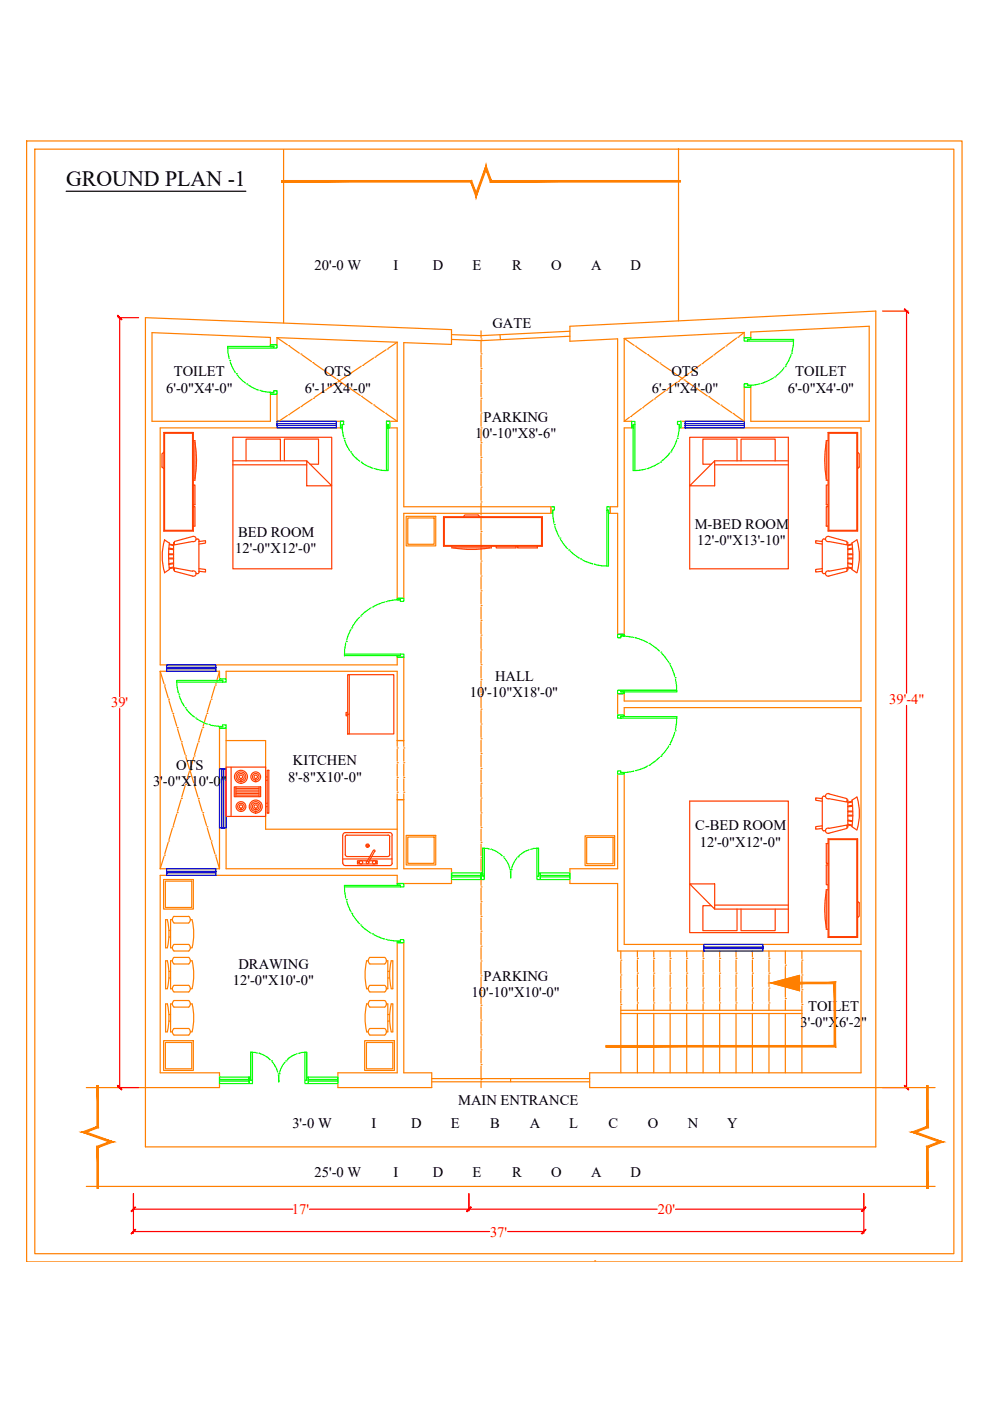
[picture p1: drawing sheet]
<svg xmlns="http://www.w3.org/2000/svg" width="210mm" height="297mm" viewBox="0 0 210 297" stroke-linecap="round" stroke-linejoin="round" font-family="sans-serif">
<!-- layer: WALL -->
<g fill="none" stroke="#ff7f00" stroke-width=".25">
<path d="M5.6 29.9h198.4v237.6h-198.4zM7.4 31.6h194.8v234.2h-194.8zM60.1 31.7v36.8M143.9 31.5v36.5M58.7 71.6v1.5h-1.4v-1.6l-25.1-1v18.8h25.1v-5.7h1.4v5.7M58.7 71.6l25.5 1M58.7 71.6l2.2 1.5M61.2 73.3h.1M61.4 73.4l2.1 1.5M63.8 75.1h.1M64 75.2l2.1 1.5M66.3 76.9h.1"/>
<path d="M66.6 77l2 1.5M68.9 78.7h.1M69.1 78.8l2.1 1.5M74 79.4l-2.1 1.4M74.3 79.2h.1M76.6 77.6l-2.1 1.4M76.9 77.5h.1M79.2 75.9l-2.1 1.4M79.5 75.7h.1M81.8 74.2l-2.1 1.4M82.1 74h.1M84.2 72.6v16.7"/>
<path d="M84.2 72.6l-1.8 1.2M95.7 71l6.3 .2M95.7 72l6.2 .2M102 78.1h.1M102 75h.1M102 71.9h.1M102 70.1v1.5M102 72.2v2.5M102 75.4v2.5M102 78.5v2.5M106 71l.1 1M120.8 71.3l-18.7 .9"/>
<path d="M120.8 70.2l-18.8 1M132.3 71.8v17.5M132.3 71.8l2.2 1.4M134.7 73.4h.1M135 73.6l2 1.4M137.3 75.2h.1M137.6 75.4l2 1.4M139.9 77h.1M140.1 77.2l2.1 1.4M142.5 78.7h.1M142.8 79l2 1.3M146.1 79.2l-2 1.4"/>
<path d="M146.3 79h.1M148.6 77.3l-2 1.5M148.9 77.1h.1M151.1 75.4l-2 1.5M151.4 75.2h.1M153.6 73.6l-2 1.5M153.9 73.4h.1M156.2 71.7l-2.1 1.5M156.4 71.5h.1M157.8 70.5v1.1h1.4v-1.2l25.1-1.2v20.1h-25.1v-7.2h-1.4v7.2M157.8 70.5l-25.5 1.3M157.8 70.5l-1.1 .8"/>
<path d="M60.9 88.1l-1.8 1.2h-.4h14.2M61.2 87.9h.1M63.6 86.4l-2.1 1.4M63.8 86.2h.1M66.2 84.6l-2.1 1.4M66.4 84.5h.1M68.8 82.8l-2.1 1.4M69 82.7h.1M71.4 81.1l-2.1 1.4M71.5 80.4h.1M71.6 80.9h.1M71.7 80.6l2.1 1.5"/>
<path d="M72.5 90.7h-38.5v50.3h50.2v-1.6h1.4v17.6h-1.4h1.4v1.2M74.1 82.3h.1M74.3 82.4l2.1 1.5M76.6 84h.1M76.9 84.2l2 1.4M79.2 85.9h.1M79.5 86l2 1.5M81.8 87.6h.1M81.9 90.7h2.3v36.1h1.4v-18h31.2v-1.4h-31.2v-34.8l10.1 .4v-3.1l-64.9-2.5v175.8h154.9v-12.6h12.6M81.9 89.3h2.3M82 87.8l2.2 1.5M102 97h.1"/>
<path d="M102 93.9h.1M102 90.7h.1M102 87.6h.1M102 84.5h.1M102 81.3h.1M102 81.6v2.5M102 84.8v2.4M102 87.9v2.5M102 91v2.6M102 94.1v2.6M102 97.3v2.5M132.3 89.3h1.6v1.4h-1.6v43.8h-1.3v-25.7h-1.6v-1.4h1.6v-35.6l-10.2 .5v-3.1l64.9-3.2v164.6h-60.7v-3.1h57.6v-25.9h-51.6v-14.3h-10.2v-3.1h10.2v-20.1h1.3v36.1h50.3v-50.2h-50.3v1.6h-1.3v-4.5h1.3v1.5h50.3v-57.9h-38.2v-1.4h13.4"/>
<path d="M133.4 88.5l-1.1 .8M133.7 88.3h.1M136 86.6l-2 1.5M136.2 86.4h.1M138.5 84.8l-2 1.4M138.7 84.6h.1M141 82.9l-2 1.5M141.3 82.7h.1M143.6 81l-2.1 1.5M143.8 80.9h.1M145 80.6h.1M145.3 80.7l2.1 1.4"/>
<path d="M147.6 82.3h.1M147.9 82.5l2.1 1.4M150.3 84.1h.1M150.5 84.3l2 1.4M152.8 85.9h.1M153.1 86.1l2.1 1.4M155.4 87.7h.1M155.7 87.8l2.1 1.5M86.1 109.5h6.3v6.2h-6.3zM86.5 109.8h5.5v5.6h-5.5zM102 119h.1M102 115.8h.1"/>
<path d="M102 112.7h.1M102 109.6h.1M102 106.4h.1M102 103.3h.1M102 100.1h.1M102 100.5v2.5M102 103.6v2.5M102 106.7v2.5M102 109.9v2.5M102 113v2.5M102 116.2v2.5M102 119.3v2.5"/>
<path d="M102 137.8h.1M102 134.7h.1M102 131.5h.1M102 128.4h.1M102 125.3h.1M102 122.1h.1M102 122.4v2.5M102 125.6v2.5M102 128.7v2.5M102 131.8v2.6M102 135v2.5M102 138.1v2.5"/>
<path d="M34 142.3v41.9M34 142.3h12.5M34 142.3l.8 2.6M34.9 145.2h.1M34.9 145.5l.8 2.5M35.7 148.3h.1M35.8 148.5l.7 2.5M36.6 151.3h.1M36.8 151.6l.7 2.4M37.6 154.3h.1M37.6 154.6l.8 2.4M38.5 157.3h.1"/>
<path d="M38.5 157.6l.8 2.4M42 157.6l-.8 2.4M42.1 157.3h.1M42.9 154.6l-.8 2.4M43 154.3h.1M43.8 151.6l-.7 2.4M43.9 151.3h.1M44.7 148.5l-.7 2.5M44.8 148.3h.1M45.6 145.5l-.8 2.5M45.6 145.2h.1M46.5 142.3v1.6h1.4v-1.6h36.3v15.9"/>
<path d="M46.5 142.3l-.7 2.6M47.9 157h8.4v18.8h27.9M84.2 158.6h.1M84.2 158.9v2.5M85.6 158.6h.1M85.6 158.9v2.5M102 159.8h.1M102 156.6h.1M102 153.5h.1M102 150.4h.1M102 147.2h.1M102 144.1h.1"/>
<path d="M102 140.9h.1M102 141.3v2.5M102 144.4v2.5M102 147.5v2.6M102 150.7v2.5M102 153.8v2.5M102 157v2.5M35.7 178.6l-.8 2.4M35.7 178.3h.1M36.5 175.6l-.7 2.4M36.6 175.3h.1M37.5 172.6l-.7 2.4"/>
<path d="M37.6 172.3h.1M38.4 169.6l-.8 2.4M38.5 169.3h.1M39.3 166.6l-.8 2.4M39.3 166.3h.1M39.3 160.3h.1M39.4 160.6l.7 2.4M40.1 163.6l-.7 2.4M40.3 163.3h.1M40.4 163.6l.7 2.4M41.1 160.6l-.7 2.4M41.2 160.3h.1"/>
<path d="M41.2 166.3h.1M41.2 166.6l.8 2.4M42.1 169.3h.1M42.1 169.6l.8 2.4M43 172.3h.1M43.1 172.6l.7 2.4M43.9 175.3h.1M44 175.6l.7 2.4M44.8 178.3h.1M44.8 178.6l.8 2.4M46.5 163h1.4M84.2 161.7h.1"/>
<path d="M84.2 164.8h.1M84.2 168h.1M84.2 168.3v1.2h1.4v-1.2M84.2 162v2.5M84.2 165.1v2.6M85.6 168h.1M85.6 164.8h.1M85.6 161.7h.1M85.6 162v2.5M85.6 165.1v2.6M86.1 177.1h6.3v6.3h-6.3zM86.5 177.5h5.5v5.5h-5.5z"/>
<path d="M102 178.6h.1M102 175.5h.1M102 172.3h.1M102 169.2h.1M102 166.1h.1M102 162.9h.1M102 160.1v2.5M102 163.2v2.5M102 166.4v2.5M102 169.5v2.5M102 172.6v2.6M102 175.8v2.5"/>
<path d="M102 178.9v2.5M124.1 177.2h6.2v6.3h-6.2zM124.4 177.5h5.6v5.6h-5.6zM34 184.2h12.5M34.7 186.5h6.3v6.2h-6.3zM34.8 181.6l-.8 2.6M34.9 181.3h.1M35.1 186.8h5.6v5.6h-5.6zM35.5 195a12.8 12.8 0 0 1 0 5.9M35.5 195h-.4v6h.4M35.8 198.7h.4M35.8 197.3h.4"/>
<path d="M36.5 195h-.3v6h.3M36.9 194.3h3.1M36.9 195.7h3.1M36.9 194.3a.87 .87 0 0 0 0 1.4M40 194.3a.87 .87 0 0 1 0 1.4M40.4 195h.3a12.8 12.8 0 0 1 0 5.9l-.3 .1M45.6 181.3h.1M45.8 181.6l.7 2.6M46.5 184.2v-29.8h1.4v29.8h36.3v-14.7h1.4v14.7h10.1v3.1h-11.5v-1.7h-50.2v41.9h12.5v3.1h-28.2M84.2 199.9h1.4v27.6h5.9v3.1h-19.9v-3.1h12.6zM102 197.4h.1M102 194.3h.1"/>
<path d="M102 191.2h.1M102 188h.1M102 184.9h.1M102 181.8h.1M102 182.1v2.5M102 185.2v2.5M102 188.3v2.6M102 191.5v2.5M102 194.6v2.5M102 197.8v2.5M35.5 212.8a12.8 12.8 0 0 1 0 6M35.5 203.7a12.8 12.8 0 0 1 0 5.9"/>
<path d="M35.5 212.9h-.4v5.9h.4M35.5 203.7h-.4v5.9h.4M35.8 216.5h.4M35.8 207.3h.4M35.8 215.1h.4M35.8 206h.4M36.5 212.9h-.3v5.9h.3M36.5 203.7h-.3v5.9h.3M36.9 212.1h3.1a.87 .87 0 0 1 0 1.4h-3.1a.88 .88 0 0 1 0-1.4zM36.9 218.1h3.1a.87 .87 0 0 1 0 1.4h-3.1a.88 .88 0 0 1 0-1.4zM36.9 203h3.1a.87 .87 0 0 1 0 1.4h-3.1a.88 .88 0 0 1 0-1.4zM36.9 208.9h3.1a.87 .87 0 0 1 0 1.4h-3.1a.88 .88 0 0 1 0-1.4z"/>
<path d="M36.9 200.2h3.1a.87 .87 0 0 1 0 1.4h-3.1a.88 .88 0 0 1 0-1.4zM40.4 203.7h.3a12.8 12.8 0 0 1 0 5.9h-.3M40.4 212.9h.3M40.7 212.8a12.8 12.8 0 0 1 0 6h-.3M77.7 212.9h.4M77.7 218.8h.4M77.7 203.7h.4M77.7 209.6h.4M77.7 212.8a12.8 12.8 0 0 0 0 6M77.7 203.7a12.8 12.8 0 0 0 0 5.9M78.4 212.1h3.1M78.4 213.5h3.1"/>
<path d="M78.4 218.1h3.1M78.4 219.5h3.1M78.4 203h3.1M78.4 204.4h3.1M78.4 208.9h3.1M78.4 210.3h3.1M78.4 212.1a.87 .87 0 0 0 0 1.4M78.4 218.1a.87 .87 0 0 0 0 1.4M78.4 203a.87 .87 0 0 0 0 1.4M78.4 208.9a.87 .87 0 0 0 0 1.4M81.6 212.1a.87 .87 0 0 1 0 1.4M81.6 218.1a.87 .87 0 0 1 0 1.4"/>
<path d="M81.6 203a.87 .87 0 0 1 0 1.4M81.6 208.9a.87 .87 0 0 1 0 1.4M81.9 212.9h.3v5.9h-.3M81.9 203.7h.3v5.9h-.3M82.2 215.1h.4M82.2 216.5h.4M82.2 206h.4M82.2 207.3h.4M83 212.8a12.8 12.8 0 0 0 0 6h.3v-5.9h-.4M83 203.7h.3v5.9h-.3a12.8 12.8 0 0 1 0-5.9zM102 219.4h.1M102 216.3h.1"/>
<path d="M102 213.1h.1M102 210h.1M102 206.9h.1M102 203.8h.1M102 200.6h.1M102 200.9v2.5M102 204v2.5M102 207.2v2.5M102 210.3v2.6M102 213.5v2.5M102 216.6v2.5M102 219.8v2.5"/>
<path d="M131.6 213h.1M131.6 209.8h.1M131.6 206.7h.1M131.6 203.6h.1M131.6 214.9h38.4M131.6 214.2h38.4M131.6 201.6v1.6M131.6 203.9v2.5M131.6 207v2.5M131.6 210.1v2.6M131.6 213.3v14.2M135.1 212.6h.1"/>
<path d="M135.1 209.5h.1M135.1 206.3h.1M135.1 203.2h.1M135.1 201.6v1.3M135.1 203.5v2.5M135.1 206.7v2.5M135.1 209.8v2.5M135.1 212.9v1.3M135.1 214.9v12.6M138.6 212.6h.1M138.6 209.5h.1M138.6 206.3h.1"/>
<path d="M138.6 203.2h.1M138.6 201.6v1.3M138.6 203.5v2.5M138.6 206.7v2.5M138.6 209.8v2.5M138.6 212.9v1.3M138.6 214.9v12.6M142.1 212.6h.1M142.1 209.5h.1M142.1 206.3h.1M142.1 203.2h.1M142.1 201.6v1.3"/>
<path d="M142.1 203.5v2.5M142.1 206.7v2.5M142.1 209.8v2.5M142.1 212.9v1.3M142.1 214.9v12.6M145.6 212.6h.1M145.6 209.5h.1M145.6 206.3h.1M145.6 203.2h.1M145.6 201.6v1.3M145.6 203.5v2.5M145.6 206.7v2.5"/>
<path d="M145.6 209.8v2.5M145.6 212.9v1.3M145.6 214.9v12.6M149.1 212.6h.1M149.1 209.5h.1M149.1 206.3h.1M149.1 203.2h.1M149.1 201.6v1.3M149.1 203.5v2.5M149.1 206.7v2.5M149.1 209.8v2.5M149.1 212.9v1.3"/>
<path d="M149.1 214.9v12.6M152.6 212.6h.1M152.6 209.5h.1M152.6 206.3h.1M152.6 203.2h.1M152.6 201.6v1.3M152.6 203.5v2.5M152.6 206.7v2.5M152.6 209.8v2.5M152.6 212.9v1.3M152.6 214.9v12.6M156.1 212.6h.1"/>
<path d="M156.1 209.5h.1M156.1 206.3h.1M156.1 203.2h.1M156.1 201.6v1.3M156.1 203.5v2.5M156.1 206.7v2.5M156.1 209.8v2.5M156.1 212.9v1.3M156.1 214.9v12.6M159.5 212.6h.1M159.5 209.5h.1M159.5 206.3h.1"/>
<path d="M159.5 203.2h.1M159.5 201.6v1.3M159.5 203.5v2.5M159.5 206.7v2.5M159.5 209.8v2.5M159.5 212.9v1.3M159.5 214.9v12.6M163 212.6h.1M163 209.5h.1M163 206.3h.1M163 203.2h.1M163 201.6v1.3"/>
<path d="M163 203.5v2.5M163 206.7v2.5M163 209.8v2.5M163 212.9v1.3M163 214.9v12.6M163.5 208.4l6-1.6v3.3zM166.5 211.7h.1M166.5 204.6h.1M166.5 201.6v2.7M166.5 204.9v2.7M166.5 209.3v2.1M166.5 212v2.2"/>
<path d="M166.5 214.9v12.6M170 213h.1M170 209.8h.1M170 206.7h.1M170 203.6h.1M170 201.6v1.6M170 203.9v2.5M170 207v2.5M170 210.1v2.6M170 213.3v14.2M34.7 220.6h6.3v6.3h-6.3zM35.1 221h5.6v5.6h-5.6z"/>
<path d="M77.3 220.6h6.3v6.3h-6.3zM77.7 221h5.6v5.6h-5.6zM91.5 229.4h33.5M91.5 228.7h33.5M102 228.9h.1M102 225.7h.1M102 222.6h.1M102 222.9v2.5M102 226v2.6M102 229.2v1.4M108.3 228.7v.7M18.3 251.5h180"/>
<path d="M126.1 267.3h.1"/>
</g>
<!-- layer: DIM -->
<g fill="none" stroke="#f00" stroke-width=".25">
<path d="M25 67.4h4.4M25.4 67.4v80.3M187.1 66h5.4M192.2 66v81M25.4 150.2v80.4M192.2 149.6v81M25 230.6h4.4M187.1 230.6h5.4M28.3 253.1v8.4M28.3 256.4h33.8M65.6 256.4h73.7M99.4 253.1v3.6"/>
<path d="M143.2 256.4h39.9M183.1 253.1v8.4M28.3 261.1h75.5M107.6 261.1h75.5"/>
</g>
<!-- layer: 0 -->
<g fill="#f00" stroke="#f00" stroke-width=".21">
<path d="M191.8 230.1l-.1 .1 1 .8zM191.7 230.2l1 .8-.1 .1z"/>
<path d="M191.7 65.6l.9 .8 .1-.1zM191.8 65.4l.9 .9-1-.7z"/>
<path d="M28.7 255.9l-.8 1 .9-.9zM27.8 256.8l.9-.9-.8 1z"/>
<path d="M98.9 256.8l.1 .1 .8-1zM99.8 255.9l.1 .1-.9 .9z"/>
<path d="M24.9 230.2l.9 .8-.8-.9zM24.9 230.2l.9 .8v.1z"/>
<path d="M24.9 67l.9 .8v-.1zM25 66.8l.8 .9-.9-.7z"/>
<path d="M99.8 255.9l-.8 1 .9-.9zM98.9 256.8l.9-.9-.8 1z"/>
<path d="M182.6 256.8l.2 .1 .7-1zM183.5 255.9l.1 .1-.8 .9z"/>
<path d="M28.7 260.6l-.8 1 .9-.9zM28.7 260.6l-.8 1-.1-.1z"/>
<path d="M182.6 261.5l.2 .1 .7-1zM183.5 260.6l.1 .1-.8 .9z"/>
</g>
<!-- layer: WALL -->
<g fill="#ff7f00" stroke="#ff7f00" stroke-width=".21">
<path d="M196.4 243v9h.4zM196.4 243l.4 .3v8.7zM196.4 243l.4 .3 2.2-1.2zM196.8 243.3l2.2-1.2h1zM193.3 240l5.7 2.1h1zM193.3 240h1l5.7 2.1zM193.3 240h1l2.1-1.2zM194.3 240l2.1-1.2 .4 .3zM196.4 230.2v8.6l.4 .3zM196.4 230.2h.4v8.9z"/>
<path d="M20.5 243v9h.4zM20.5 243l.4 .3v8.7zM20.5 243l.4 .3 2.2-1.2zM20.9 243.3l2.2-1.2h1zM17.3 240l5.8 2.1h1zM17.3 240h1l5.8 2.1zM17.3 240h1l2.2-1.2zM18.3 240l2.2-1.2 .4 .3zM20.5 230.2v8.6l.4 .3zM20.5 230.2h.4v8.9z"/>
<path d="M59.7 38.3v.3l40.3-.3zM59.7 38.6l40.3-.3-.2 .3zM100 38.3l-.2 .3 1.1 2.2zM99.8 38.6l1.1 2.2v1zM103.1 35.1l-2.2 5.7v1zM103.1 35.1v1l-2.2 5.7zM103.1 35.1v1l1.1 2.2zM103.1 36.1l1.1 2.2-.3 .3zM104.2 38.3l-.3 .3 40.4-.3zM103.9 38.6l40.4-.3v.3z"/>
<path d="M128.5 221.7v.3l48.3-.3zM128.5 222l48.3-.3 .4 .3zM176.8 208.6v13.1l.4 .3zM176.8 208.6l.4-.4v13.8zM169.5 208.6h7.3l.4-.4zM169.5 208.2h7.7l-7.7 .4z"/>
<path d="M163.5 208.4l6-1.6v1.6zM163.5 208.4l6 1.7v-1.7z"/>
</g>
<!-- layer: DOOR -->
<g fill="none" stroke="#0f0" stroke-width=".25">
<path d="M48.3 73.8h9.8M48.7 76.4h.1M48.8 76.7l1.1 2.3M50.1 79.2h.1M50.3 79.5l1.7 1.7M58.1 73.8h.6v-.7h-1.4v.3h.8h-9.8v1.2l.3 1.5M58.1 73.4v.4M158.5 72.3h-.7v-.7h1.4v.4h-.7h9.7v1.2l-.3 1.4M158.5 72v.3M158.5 72.3h9.7M164.3 79.9h.1M166.3 77.9l-.4 .6-1.4 1.2"/>
<path d="M166.5 77.7h.1M167.7 75.2l-1.1 2.2M167.8 74.9h.1M52.3 81.4h.1M52.5 81.6l2.3 1.1M55.1 82.8h.1M55.4 82.9l2.7 .3M57.3 83.2h.8v-.4h.6v.8h-1.4zM72.2 89.3h.7v.7h-.4v.7h-.3zM72.5 90l.1 1.2 .3 1.5M73 93h.1M73 93.3l1.1 2.2"/>
<path d="M74.3 95.8h.1M74.5 96l.4 .6 1.4 1.2M76.6 98h.1M76.8 98.2l2.3 1.1M79.3 99.4h.1M81.9 90v-.7h.7v1.4h-.3v-.7v9.8l-1.2-.1-1.5-.3M81.9 90h.4M81.9 90v9.8M134.3 90h.3M134.6 90v-.7h-.7v1.4h.4v-.7v9.8l1.1-.1 1.5-.3M134.6 90v9.8M137.2 99.4h.1"/>
<path d="M139.8 98.2l-2.3 1.1M140 98h.1M142 96l-1.7 1.8M142.2 95.8h.1M143.5 93.3l-.5 1.3-.6 .9M143.6 93h.1M143.7 89.3h.7v1.4h-.4v-.7h-.3zM144 90v1.2l-.3 1.5M157.8 81.4h.7v.3h.7v.4h-1.4zM161.1 81.4l-1.4 .3h-1.2M161.4 81.3h.1M164 80.1l-2.2 1.1"/>
<path d="M116.8 107.4h.7v.8h-.3v.6h-.4zM117.2 108.2l.2 2.7M117.5 111.2h.1M117.6 111.5l.9 2.3M118.7 114.1h.1M118.8 114.4l1.6 2M120.6 116.6h.1M120.8 116.8l2 1.5M123.1 118.5h.1M123.4 118.6l2.3 .9M126 119.6h.1M128.7 107.4h.7v1.4h-.4v-.6h-.3z"/>
<path d="M128.7 108.2v11.8M129 108.2v11.8l-2.7-.3M73 138.7h11.9M73.3 136.3l-.3 2.7h11.9M73.4 136h.1M74.4 133.4l-.9 2.3M74.6 133.1h.1M76.3 130.9l-1.6 1.9M76.5 130.6h.1M78.7 128.9l-2 1.5M79 128.7h.1M81.5 127.6l-2.3 1"/>
<path d="M81.8 127.6h.1M84.2 139h.7v-.3h.7v.7h-1.4zM84.2 126.8h1.4v.7h-.7v-.3h-.7zM84.9 127.2l-2.7 .3M131 134.5h1.3v.3h-.7v.4h-.6zM131.6 134.8l2.8 .3M134.7 135.2h.1M135 135.3l2.3 .9M137.6 136.4h.1M137.9 136.5l1.9 1.5M140.1 138.3h.1M140.3 138.5l1.5 2"/>
<path d="M37.5 144.6h9.7M37.9 147.2h.1M38 147.5l1.1 2.3M39.3 150h.1M39.5 150.3l1.2 1.3 .5 .4M41.5 152.2h.1M41.7 152.4l2.3 1.1M44.3 153.6h.1M44.6 153.7l2.6 .4M46.5 154.1h.7v-.4h.7v.7h-1.4zM47.2 144.6h.7v-.7h-1.4v.4h.7h-9.7v1.2l.3 1.4M47.2 144.3v.3"/>
<path d="M131 146.3h.6v.4h.7v.4h-1.3zM131 151.6h1.3v.3h-.7v.4h-.6zM131.6 151.9h11.9l-.3 2.8M131.6 146.3h11.9M131.6 152.3h11.9M141.8 158.2l-1.5 1.9M142 140.8h.1M142 157.9h.1M142.1 141.1l1 2.3M143.1 155.3l-1 2.3M143.1 143.7h.1M143.1 155h.1"/>
<path d="M143.2 144l.3 2.7h-11.9M102.7 179.8v6M113.8 179.8v6M131 163.4h.6v.4h.7v.3h-1.3zM134.4 163.5l-2.8 .3M134.7 163.4h.1M137.3 162.4l-2.3 .9M137.6 162.3h.1M139.8 160.6l-1.9 1.5M140.1 160.4h.1M73 188h11.9M73.4 190.7h.1"/>
<path d="M73.5 191l.9 2.3M74.6 193.6h.1M74.7 193.9l1.6 2M76.5 196.1h.1M76.7 196.3l2 1.6M79 198h.1M79.2 198.2l2.3 .9M81.8 199.2h.1M82.2 199.3l2.7 .3M84.2 187.3h1.4v.7h-.7v-.3h-.7zM84.2 199.6h.7v-.4h.7v.7h-1.4zM84.9 187.7h-11.9l.3 2.7"/>
<path d="M95.7 185.1h6.3v1.4h-6.3zM95.7 185.9h6.3M95.7 185.6h6.3M102 185.1h.3v.7h.4v.7h-.7zM103.7 180l-1.4-.2v6M104 180h.1M104.4 180.1l.8 .4 1.3 .9M106.7 181.7h.1M106.9 181.9l.9 1.4 .3 .8M108.1 184.4h.1M108.2 184.7l.1 1.4v-1.4M108.4 184.4h.1"/>
<path d="M109.6 181.9l-.8 1.4-.3 .8M109.8 181.7h.1M112.2 180.2l-.8 .3-1.4 .9M112.5 180h.1M112.8 180l1.4-.2v6M114.2 185.1h.4v1.4h-.8v-.7h.4zM114.6 185.1h6.2v1.4h-6.2zM114.6 185.9h6.2M114.6 185.6h6.2M46.5 228.3h6.3v1.4h-6.3zM46.5 229.2h6.3M46.5 228.9h6.3"/>
<path d="M52.8 228.3h.3v.7h.4v.7h-.7zM53.5 223.1v5.9M54.6 223.3l-1.5-.2v5.9M54.9 223.3h.1M55.2 223.4l1.6 .8 .5 .5M57.5 224.9h.1M57.7 225.1l.9 1.4 .3 .8M59 227.7h.1M59 228l.1 1.4 .1-1.4M59.2 227.7h.1M60.5 225.2l-.9 1.3-.3 .9M60.6 224.9h.1"/>
<path d="M63 223.4l-1.6 .8-.5 .5M63.3 223.3h.1M63.6 223.3l1.4-.2v5.9M64.7 223.1v5.9M65 228.3h.4v1.4h-.7v-.7h.3zM65.4 228.3h6.2v1.4h-6.2zM65.4 229.2h6.2M65.4 228.9h6.2"/>
</g>
<!-- layer: WIN -->
<g fill="none" stroke="#00f" stroke-width=".25">
<path d="M58.7 89.3h12.6v1.4h-12.6zM58.7 90.2h12.6M58.7 89.8h12.6M145.3 89.3h12.5v1.4h-12.5zM145.3 90.2h12.5M145.3 89.8h12.5M35.3 141h10.5v1.3h-10.5zM35.3 141.8h10.5M35.3 141.5h10.5M46.5 163h1.4v12.6h-1.4zM47 163v12.6M47.4 163v12.6"/>
<path d="M35.3 184.2h10.5v1.4h-10.5zM35.3 185.1h10.5M35.3 184.7h10.5M149.2 200.2h12.6v1.4h-12.6zM149.2 201.1h12.6M149.2 200.8h12.6"/>
</g>
<!-- layer: FUR -->
<g fill="none" stroke="#ff3f00" stroke-width=".25">
<path d="M34.7 95.9l-.4 .3v2.8l.4 .4M34.7 91.7h6.3v20.9h-6.3zM34.9 91.9h5.9v20.5h-5.9zM41 93.4h.3v8.4h-.3M41.3 93.8a22.1 22.1 0 0 1 0 7.7M49.4 92.7h20.9v27.9h-20.9zM49.4 98.6h15.6M49.4 97.7h15.6M52.2 97.7v-4.6h7.3v4.6M60.3 97.7v-4.6h7.2v5.3h-1.8M65 97.7l5.3 5.3h-5.3zM146.2 92.7h20.9v27.9h-20.9z"/>
<path d="M151.5 98.6h15.6M151.5 97.7h15.6M156.3 97.7v-4.6h-7.3v5.3h1.8M157.1 97.7v-4.6h7.3v4.6M175.2 93.8a22.1 22.1 0 0 0 0 7.7M175.6 91.7h6.2v20.9h-6.2zM175.6 93.4h-.4v8.4h.4M175.7 91.9h6v20.5h-6zM181.8 95.9l.4 .3v2.8l-.4 .4M34.9 114.5l1 .6-.1 1.3M34.9 114.4a11.9 11.9 0 0 0 0 7M35.7 118.5h1.1"/>
<path d="M35.7 117.6h1.1M35.7 117.4h1.1M35.7 118.3h1.1M35.8 116.4l1 .1M35.8 116.4l.1 4.3M35.8 116.2l1 .2M35.9 115.5l.9 .2M35.9 115.4l.9 .1M36.8 115.1h.2M36.8 119.5l-1 .2M36.8 115.1v5.7l.2 .1M36.8 119.3l-1 .2"/>
<path d="M37 114.8l3.8-1.1a.57 .57 0 0 1 .8 .6 .57 .57 0 0 1-.8 .5l-3.8 .7zM41 107.4h.3v4.1h-.3M41 102.8h.3v4.2h-.3M41.8 114.3h-.3M41.9 114.3l.3 .3M42.2 114.8l1.4-.2v.5l-1.4 .3M42.2 114.6v6.7M94 109.6h21v6.2h-21zM94.2 109.7h20.6v6h-20.6zM95.8 115.8v.4h8.4v-.4M96.1 116.2a21.3 21.3 0 0 0 7.7 0M98.2 109.6l.4-.4h2.8l.3 .4"/>
<path d="M105.2 115.8v.4h4.2v-.4M109.7 115.8v.4h4.2v-.4M146.2 103l5.3-5.3v5.3zM174.3 114.8l-1.4-.2v.5l1.4 .3M174.3 114.6v6.7l.2 .3h.5M175 114.3h-.5l-.2 .3M175.6 107.4h-.4v4.1h.4M175.6 102.8h-.4v4.2h.4M175.7 113.7l3.9 1.1v.7l-3.9-.7M175.8 113.7a.57 .57 0 0 0-.8 .6 .57 .57 0 0 0 .8 .5M179.6 115.1h.2M179.8 119.5l.9 .2"/>
<path d="M179.8 118.5h1M179.8 117.6h1M179.8 117.4h1M179.8 115.1v5.7l-.2 .1M179.8 119.3l.9 .2M179.8 118.3h1M180.6 115.4l-.8 .1M180.6 115.1l.2 1.3M180.7 115.5l-.9 .2M180.7 116.4l-.9 .1M180.7 116.2l-.9 .2M180.8 116.4l-.2 4.3"/>
<path d="M181.7 114.5l-1.1 .6M181.7 114.4a11.9 11.9 0 0 1 0 7M35.9 120.7l-1 .8M36.8 120.2l-.9 .2M36.8 120.4l-.9 .2M40.8 121.1a.57 .57 0 0 1 .8 .5 .57 .57 0 0 1-.8 .5l-3.8-1v-.7l3.8 .7M41.5 121.6h.3M42.2 120.6l1.4 .1v.6l-1.4-.2M42.2 121.3l-.3 .3M174.3 120.6l-1.4 .1v.6l1.4-.2M175.7 121.1l3.9-.7v.7l-3.9 1M175.8 121.1a.57 .57 0 0 0-.8 .5 .57 .57 0 0 0 .8 .5"/>
<path d="M179.8 120.2l.9 .2M179.8 120.4l.8 .2M180.6 120.7l1.1 .8M73.4 151.4h.7M73.7 151h-.3v.8h.3M73.7 143h9.8v12.6h-9.8zM74.1 143v12.6M47.9 162.6h8.4v10.5h-8.4zM49 162.6v10.5M49.7 166.8h5.6v2.1h-5.6zM50 166.8v2.1M50 168.6h4.9"/>
<path d="M50 168.2h4.9M50 167.9h4.9M50 167.5h4.9M50 167.2h4.9M54.9 166.8v2.1M56.3 170.3h.4M56.3 171h.4M56.3 165.4h.4M56.3 164.7h.4M56.7 163.3h.3v9.1h-.3zM72.7 177.1v5.9M73.2 176.5h9.4"/>
<path d="M73.2 176.5l-.4 .3-.1 .3M73.5 177.1h8.8M73.6 177l-.4 .4v3.8l.4 .4M82.3 177l.3 .4M82.6 177.4v3.8M82.6 176.5l.3 .1 .3 .5M83.1 177.1v5.9M146.2 169.8h20.9v27.9h-20.9zM174.3 169.3l-1.4-.1v.5l1.4 .2M174.3 175.1l-1.4 .2v.5l1.4-.2M174.3 175.8l.2 .3h.5M174.7 168.8l.3 .1"/>
<path d="M174.7 168.8l-.4 .3v6.7M175.6 178.9h-.4v4.1h.4M175.6 177.8h6.2v21h-6.2zM175.7 168.3l3.9 1v.8l-3.9-.8M175.7 175.6l3.9-.7v.7l-3.9 1.1M175.7 178h6v20.6h-6zM175.8 168.3a.57 .57 0 0 0-.8 .5 .57 .57 0 0 0 .8 .5M175.8 175.6a.57 .57 0 0 0-.8 .5 .57 .57 0 0 0 .8 .6M179.6 169.6h.2v5.7l-.2 .1M179.8 173.9l.9 .1M179.8 174l.9 .2M179.8 172h1"/>
<path d="M179.8 172.8h1M179.8 173h1M179.8 174.8l.9 .1M179.8 172.1h1M179.8 174.9l.8 .2M180.6 175.3l1.1 .7M180.6 169.9l-.8 .2M180.6 169.7l.2 3-.2 2.5M180.7 170.1l-.9 .1M180.7 170.7l-.9 .2M180.7 170.9l-.9 .2M181.7 169l-1.1 .7"/>
<path d="M181.7 169a11.9 11.9 0 0 1 0 6.9M72.7 182.1h10.4M72.7 183l.1 .3 .4 .2M73.2 183.5h9.4M73.5 181.6h8.8M76.2 182.8h-.2v.1h.2M77.9 182.5h-2.1v.7h4.2v-.7h-1.7M79.4 180.5l-1.2 2.3M79.5 180.5l-.1-.3-.2 .1-1.3 2.3M79.6 182.8h.2v.1h-.2M82.6 181.2l-.3 .4M83.2 183l-.3 .4-.3 .1"/>
<path d="M146.2 187.4h5.3v5.3zM150.8 192h-1.8v5.3h7.3v-4.6M151.5 191.9h15.6M151.5 192.7h15.6M157.1 192.7v4.6h7.3v-4.6M175.2 189a22.1 22.1 0 0 0 0 7.7M175.6 183.4h-.4v4.2h.4M175.6 188.6h-.4v8.4h.4M181.8 191.1l.4 .3v2.8l-.4 .4"/>
<circle cx="51.1" cy="171" r=".36"/>
<circle cx="51.1" cy="164.7" r=".36"/>
<circle cx="51.1" cy="164.7" r=".7"/>
<circle cx="51.1" cy="171" r=".7"/>
<circle cx="51.1" cy="171" r="1.04"/>
<circle cx="51.1" cy="164.7" r="1.04"/>
<circle cx="51.1" cy="164.7" r="1.38"/>
<circle cx="54.2" cy="171" r=".36"/>
<circle cx="54.2" cy="164.7" r=".36"/>
<circle cx="54.2" cy="171" r=".7"/>
<circle cx="54.2" cy="164.7" r=".7"/>
<circle cx="54.2" cy="164.7" r="1.04"/>
<circle cx="54.2" cy="171" r="1.04"/>
<circle cx="54.2" cy="171" r="1.38"/>
<circle cx="77.9" cy="179.3" r=".36"/>
<circle cx="77.9" cy="179.3" r=".19"/>
<circle cx="76.5" cy="182.8" r=".36"/>
<circle cx="77.9" cy="182.8" r=".28"/>
<circle cx="79.3" cy="182.8" r=".36"/>
</g>
<!-- layer: TEXT -->
<path d="M14 40.6h38.1" fill="none" stroke="#000" stroke-width=".25"/>
<text font-size="4.6" x="14" y="39.5">GROUND PLAN -1</text>
<g font-size="3.1">
<text x="66.7" y="57.1">20'-0 W</text>
<text x="83.4" y="57.1">I</text>
<text x="91.8" y="57.1">D</text>
<text x="100.2" y="57.1">E</text>
<text x="108.6" y="57.1">R</text>
<text x="116.9" y="57.1">O</text>
<text x="125.3" y="57.1">A</text>
<text x="133.7" y="57.1">D</text>
<text x="104.4" y="69.5">GATE</text>
<text x="35.2" y="83.3">6'-0&quot;X4'-0&quot;</text>
<text x="36.8" y="79.8">TOILET</text>
<text x="64.6" y="83.2">6'-1&quot;X4'-0&quot;</text>
<text x="68.7" y="79.8">OTS</text>
<text x="138.2" y="83.2">6'-1&quot;X4'-0&quot;</text>
<text x="142.3" y="79.8">OTS</text>
<text x="167" y="83.3">6'-0&quot;X4'-0&quot;</text>
<text x="168.6" y="79.8">TOILET</text>
<text x="102.5" y="89.5">PARKING</text>
<text x="100.8" y="93">10'-10&quot;X8'-6&quot;</text>
<text x="50.5" y="113.8">BED ROOM</text>
<text x="147.3" y="112.1">M-BED ROOM</text>
<text x="49.9" y="117.3">12'-0&quot;X12'-0&quot;</text>
<text x="147.8" y="115.6">12'-0&quot;X13'-10&quot;</text>
<text x="99.6" y="147.8">10'-10&quot;X18'-0&quot;</text>
<text x="105" y="144.3">HALL</text>
<text x="32.4" y="166.8">3'-0&quot;X10'-0&quot;</text>
<text x="37.4" y="163.2">OTS</text>
<text x="61.1" y="165.8">8'-8&quot;X10'-0&quot;</text>
<text x="62.1" y="162.3">KITCHEN</text>
<text x="147.4" y="176.1">C-BED ROOM</text>
<text x="148.4" y="179.5">12'-0&quot;X12'-0&quot;</text>
<text x="49.4" y="208.9">12'-0&quot;X10'-0&quot;</text>
<text x="50.6" y="205.4">DRAWING</text>
<text x="102.5" y="208">PARKING</text>
<text x="100" y="211.5">10'-10&quot;X10'-0&quot;</text>
<text x="171.3" y="214.3">TOILET</text>
<text x="169.7" y="217.8">3'-0&quot;X6'-2&quot;</text>
<text x="62" y="239.2">3'-0 W</text>
<text x="78.8" y="239.2">I</text>
<text x="87.2" y="239.2">D</text>
<text x="95.6" y="239.2">E</text>
<text x="97.1" y="234.4">MAIN ENTRANCE</text>
<text x="103.9" y="239.2">B</text>
<text x="112.3" y="239.2">A</text>
<text x="120.7" y="239.2">L</text>
<text x="129" y="239.2">C</text>
<text x="137.3" y="239.2">O</text>
<text x="145.9" y="239.2">N</text>
<text x="154.2" y="239.2">Y</text>
<text x="66.7" y="249.5">25'-0 W</text>
<text x="83.4" y="249.5">I</text>
<text x="91.8" y="249.5">D</text>
<text x="100.2" y="249.5">E</text>
<text x="108.6" y="249.5">R</text>
<text x="116.9" y="249.5">O</text>
<text x="125.3" y="249.5">A</text>
<text x="133.7" y="249.5">D</text>
</g>
<g font-size="3.1" fill="#f00">
<text x="23.6" y="150">39'</text>
<text x="188.5" y="149.3">39'-4&quot;</text>
<text x="61.9" y="257.4">17'</text>
<text x="139.5" y="257.4">20'</text>
<text x="103.9" y="262.2">37'</text>
</g>
</svg>
